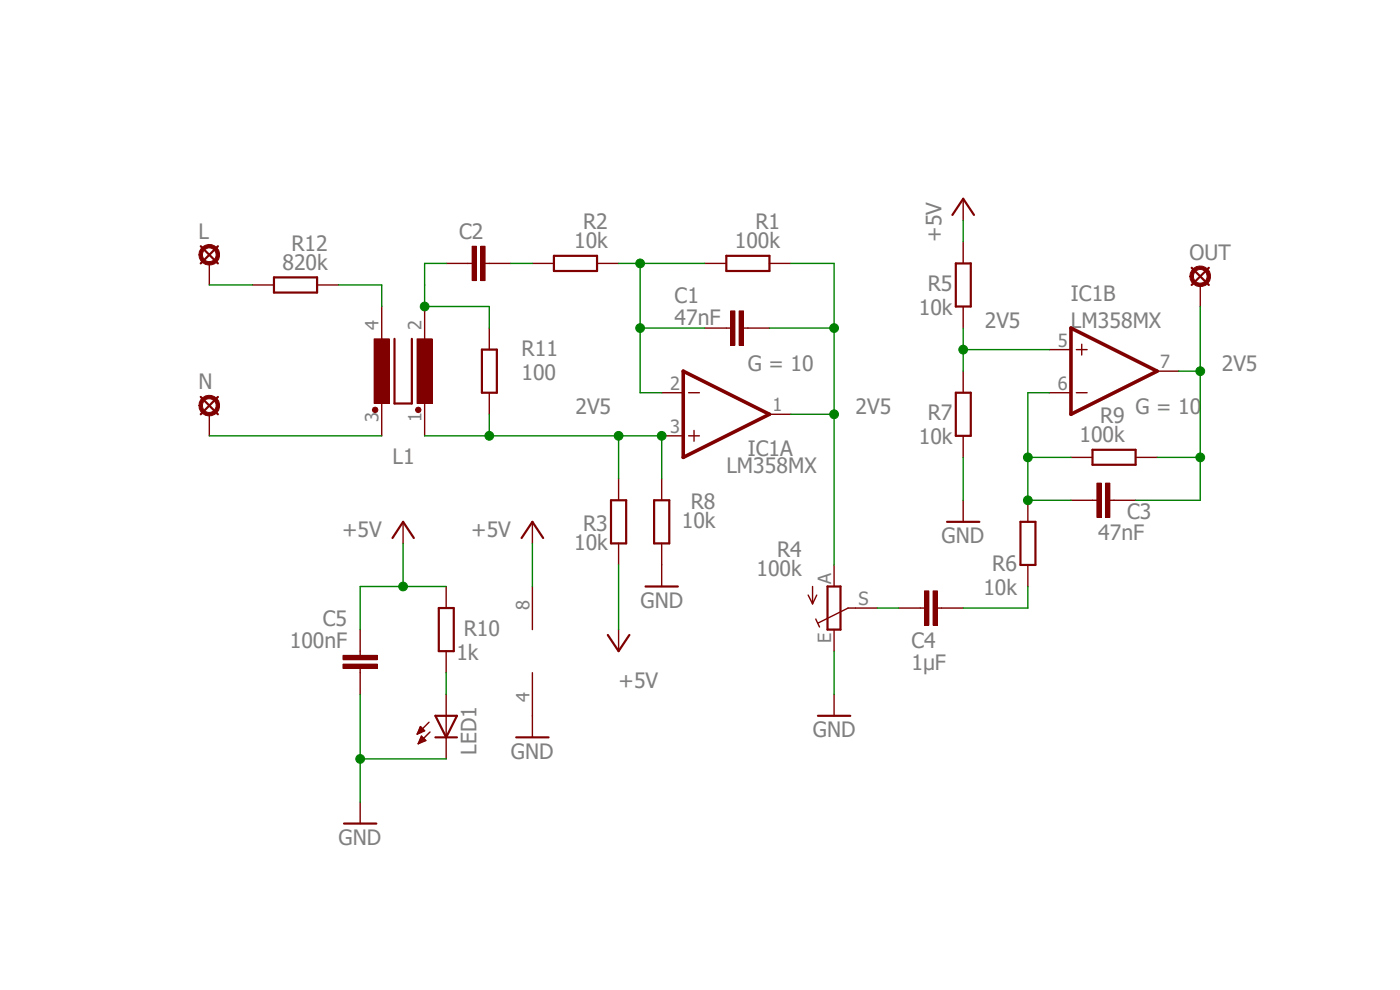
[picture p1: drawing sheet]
<svg xmlns="http://www.w3.org/2000/svg" width="297mm" height="210mm" viewBox="0 0 297 210" stroke-linecap="round" stroke-linejoin="round" font-family="sans-serif">
<path d="M144.9 78.7l18.3 9.2-18.3 9.1zM227.2 69.6l18.3 9.1-18.3 9.2z" fill="none" stroke="#800000" stroke-width=".76"/>
<g fill="none" stroke="#800000" stroke-width=".3">
<path d="M149.5 55.9h4.6M163.2 55.9h4.6M204.3 51.3v4.6M103.8 69.6v4.6M154.1 69.6h.9M157.7 69.6h1M204.3 65v4.6M204.3 78.7v4.6M222.6 74.2h4.6M228.3 74.2h2.3M229.5 73v2.3M245.5 78.7h4.6"/>
<path d="M103.8 83.3v4.6M140.4 92.5h4.5M140.4 83.3h4.5M146.1 92.5h2.3M146.1 83.3h2.3M147.2 91.3v2.3M163.2 87.9h4.6M204.3 92.5v4.5M222.6 83.3h4.6M227.2 97h4.6M228.3 83.3h2.3M240.9 97h4.6"/>
<path d="M112.9 110.7v4.6M131.2 101.6v4.5M131.2 115.3v4.5M140.4 101.6v4.5M140.4 115.3v4.5M218.1 106.1v4.6M218.1 119.8v4.6M94.7 124.4v4.6M94.7 138.1v4.6M112.9 151.8v4.6"/>
</g>
<path d="M154.1 54.3h9.1v3.2h-9.1zM202.8 55.9h3.2v9.1h-3.2zM102.2 74.2h3.2v9.1h-3.2zM202.8 83.3h3.2v9.2h-3.2zM231.8 95.4h9.1v3.2h-9.1zM110.7 114.1l2.2-3.4 2.3 3.4M129.6 106.1h3.2v9.2h-3.2zM138.8 106.1h3.2v9.2h-3.2zM216.5 110.7h3.2v9.1h-3.2zM93.1 129h3.2v9.1h-3.2zM109.5 156.4h6.9" fill="none" stroke="#800000" stroke-width=".47"/>
<path d="M155 66h.9v7.2h-.9z" fill-rule="evenodd" fill="#800000"/>
<path d="M155 66h.9v7.2h-.9z" fill="none" stroke="#800000" stroke-width=".21"/>
<path d="M156.8 66h.9v7.2h-.9z" fill-rule="evenodd" fill="#800000"/>
<path d="M156.8 66h.9v7.2h-.9z" fill="none" stroke="#800000" stroke-width=".21"/>
<path d="M99.2 55.9h1M102.9 55.9h.9M149.5 69.6h4.6M158.7 69.6h4.5" fill="none" stroke="#800000" stroke-width=".3"/>
<path d="M100.2 52.2h.9v7.3h-.9z" fill-rule="evenodd" fill="#800000"/>
<path d="M100.2 52.2h.9v7.3h-.9z" fill="none" stroke="#800000" stroke-width=".21"/>
<path d="M102 52.2h.9v7.3h-.9z" fill-rule="evenodd" fill="#800000"/>
<path d="M102 52.2h.9v7.3h-.9z" fill="none" stroke="#800000" stroke-width=".21"/>
<path d="M94.7 55.9h4.5M103.8 55.9h4.6M231.8 106.1h.9M235.5 106.1h.8" fill="none" stroke="#800000" stroke-width=".3"/>
<path d="M232.7 102.5h.9v7.3h-.9z" fill-rule="evenodd" fill="#800000"/>
<path d="M232.7 102.5h.9v7.3h-.9z" fill="none" stroke="#800000" stroke-width=".21"/>
<path d="M234.5 102.5h1v7.3h-1z" fill-rule="evenodd" fill="#800000"/>
<path d="M234.5 102.5h1v7.3h-1z" fill="none" stroke="#800000" stroke-width=".21"/>
<path d="M227.2 106.1h4.6M236.3 106.1h4.6M195.2 129h.9M198.9 129h.9" fill="none" stroke="#800000" stroke-width=".3"/>
<path d="M196.1 125.3h1v7.3h-1z" fill-rule="evenodd" fill="#800000"/>
<path d="M196.1 125.3h1v7.3h-1z" fill="none" stroke="#800000" stroke-width=".21"/>
<path d="M198 125.3h.9v7.3h-.9z" fill-rule="evenodd" fill="#800000"/>
<path d="M198 125.3h.9v7.3h-.9z" fill="none" stroke="#800000" stroke-width=".21"/>
<path d="M76.4 138.1v1M190.7 129h4.5M199.8 129h4.5M76.4 141.8v.9" fill="none" stroke="#800000" stroke-width=".3"/>
<path d="M72.8 139h7.3v1h-7.3z" fill-rule="evenodd" fill="#800000"/>
<path d="M72.8 139h7.3v1h-7.3z" fill="none" stroke="#800000" stroke-width=".21"/>
<path d="M72.8 140.9h7.3v.9h-7.3z" fill-rule="evenodd" fill="#800000"/>
<path d="M72.8 140.9h7.3v.9h-7.3z" fill="none" stroke="#800000" stroke-width=".21"/>
<path d="M76.4 133.6v4.5M76.4 142.7v4.6" fill="none" stroke="#800000" stroke-width=".3"/>
<path d="M83.7 71.9v13.7h3.7v-13.7" fill="none" stroke="#800000" stroke-width=".47"/>
<circle cx="79.6" cy="87" r=".6" fill="#800000"/>
<circle cx="79.6" cy="87" r=".6" fill="none" stroke="#800000" stroke-width=".21"/>
<circle cx="88.7" cy="87" r=".6" fill="#800000"/>
<circle cx="88.7" cy="87" r=".6" fill="none" stroke="#800000" stroke-width=".21"/>
<path d="M88.5 71.9h3.2v13.7h-3.2z" fill-rule="evenodd" fill="#800000"/>
<path d="M88.5 71.9h3.2v13.7h-3.2z" fill="none" stroke="#800000" stroke-width=".21"/>
<path d="M79.4 71.9h3.2v13.7h-3.2z" fill-rule="evenodd" fill="#800000"/>
<path d="M79.4 71.9h3.2v13.7h-3.2z" fill="none" stroke="#800000" stroke-width=".21"/>
<g fill="none" stroke="#800000" stroke-width=".3">
<path d="M81 65v9.2M90.1 65v9.2M81 83.3v9.2M90.1 83.3v9.2M85.5 110.7v4.6M112.9 124.4v9.2M88.6 155.6h.3M88.7 155.4h.7M88.8 155.2h1.1M88.8 157.6h.2M88.9 154.9h1.1M88.9 157.4h.6"/>
<path d="M88.9 154.7h.9M89 157.2h1M89 154.5h.6M89.1 157h1.2M89.1 154.3h.3M89.2 156.8h.8M89.2 154.1l.9 .9-1.6 .7zM89.2 156.6h.6M89.3 156.4h.3M89.4 156.2l.9 .9-1.6 .7zM89.4 156.2h.1M91 153.2l-2.5 2.5"/>
<path d="M91.2 155.3l-2.5 2.5M94.7 147.3v13.7M112.9 142.7v9.1M76.4 170.1v4.6"/>
</g>
<path d="M252.8 56.8l3.7 3.7M256.5 56.8l-3.7 3.7M83.3 114.1l2.2-3.4 2.3 3.4M92.4 151.8h4.5l-2.2 4.6zM92.4 156.4h4.5M73 174.7h6.8" fill="none" stroke="#800000" stroke-width=".47"/>
<path d="M253.3 56.9a2.2 2.2 0 0 1 3.3 .8 2.2 2.2 0 0 1-1.5 3.1 2.2 2.2 0 0 1-2.7-2.2h.8a1.46 1.46 0 0 1 2-1.4 1.46 1.46 0 0 1 .4 2.4 1.46 1.46 0 0 1-2.4-.5v-.5h-.8l.1-.6z" fill-rule="evenodd" fill="#800000"/>
<path d="M253.3 56.9a2.2 2.2 0 0 1 3.3 .8 2.2 2.2 0 0 1-1.5 3.1 2.2 2.2 0 0 1-2.7-2.2h.8a1.46 1.46 0 0 1 2-1.4 1.46 1.46 0 0 1 .4 2.4 1.46 1.46 0 0 1-2.4-.5v-.5h-.8l.1-.6z" fill="none" stroke="#800000" stroke-width=".21"/>
<g fill="none" stroke="#800000" stroke-width=".3">
<path d="M112.9 55.9h4.6M126.7 55.9h4.5M204.3 42.2v4.5M53.6 60.5h4.5M67.3 60.5h4.5M254.6 60.5v4.5M140.4 119.8v4.6M177 119.8v4.6M204.3 106.1v4.6M131.2 133.6v4.5M171.4 126.2l1 1.9M172.4 124.4v3.7"/>
<path d="M173.1 131.3l.8 1.7M173.3 126.2l-.9 1.9M177 133.6v4.5M186.1 129h-6.2l-6.3 3.2M177 147.3v4.5"/>
</g>
<path d="M42.6 52.2l3.6 3.7M46.2 52.2l-3.6 3.7M58.1 58.8h9.2v3.3h-9.2zM117.5 54.3h9.2v3.2h-9.2zM202.1 45.6l2.2-3.4 2.3 3.4M200.9 110.7h6.9M128.9 134.7l2.3 3.4 2.3-3.4M136.9 124.4h6.9M175.6 124.4h2.7v9.2h-2.7zM173.5 151.8h6.9" fill="none" stroke="#800000" stroke-width=".47"/>
<path d="M43.1 52.3a2.2 2.2 0 0 1 3.3 .8 2.2 2.2 0 0 1-1.5 3.1 2.2 2.2 0 0 1-2.7-2.1h.7a1.46 1.46 0 0 1 2-1.5 1.46 1.46 0 0 1 .5 2.4 1.46 1.46 0 0 1-2.4-.5l-.1-.4h-.7l.1-.7z" fill-rule="evenodd" fill="#800000"/>
<path d="M43.1 52.3a2.2 2.2 0 0 1 3.3 .8 2.2 2.2 0 0 1-1.5 3.1 2.2 2.2 0 0 1-2.7-2.1h.7a1.46 1.46 0 0 1 2-1.5 1.46 1.46 0 0 1 .5 2.4 1.46 1.46 0 0 1-2.4-.5l-.1-.4h-.7l.1-.7z" fill="none" stroke="#800000" stroke-width=".21"/>
<path d="M44.4 55.9v4.6" fill="none" stroke="#800000" stroke-width=".3"/>
<path d="M42.6 84.2l3.6 3.7M46.2 84.2l-3.6 3.7" fill="none" stroke="#800000" stroke-width=".47"/>
<path d="M43.1 84.3a2.2 2.2 0 0 1 3.3 .8 2.2 2.2 0 0 1-1.5 3.1 2.2 2.2 0 0 1-2.7-2.2h.7a1.47 1.47 0 0 1 2.1-1.4 1.47 1.47 0 0 1 .4 2.5 1.47 1.47 0 0 1-2.4-.6l-.1-.5h-.7l.1-.6z" fill-rule="evenodd" fill="#800000"/>
<path d="M43.1 84.3a2.2 2.2 0 0 1 3.3 .8 2.2 2.2 0 0 1-1.5 3.1 2.2 2.2 0 0 1-2.7-2.2h.7a1.47 1.47 0 0 1 2.1-1.4 1.47 1.47 0 0 1 .4 2.5 1.47 1.47 0 0 1-2.4-.6l-.1-.5h-.7l.1-.6z" fill="none" stroke="#800000" stroke-width=".21"/>
<path d="M44.4 87.9v4.6" fill="none" stroke="#800000" stroke-width=".3"/>
<path d="M204.3 46.7v4.6M85.5 115.3v9.1M112.9 115.3v9.1M94.7 124.4h-18.3v9.2" fill="none" stroke="#008000" stroke-width=".3"/>
<circle cx="85.5" cy="124.4" r=".93" fill="#008000"/>
<circle cx="85.5" cy="124.4" r=".93" fill="none" stroke="#008000" stroke-width=".21"/>
<path d="M131.2 119.8v13.8M76.4 147.3v22.8M76.4 161h18.3" fill="none" stroke="#008000" stroke-width=".3"/>
<circle cx="76.4" cy="161" r=".93" fill="#008000"/>
<circle cx="76.4" cy="161" r=".93" fill="none" stroke="#008000" stroke-width=".21"/>
<path d="M204.3 97v9.1M218.1 97h9.1M222.6 83.3h-4.5v22.8M177 138.1v9.2M94.7 142.7v4.6" fill="none" stroke="#008000" stroke-width=".3"/>
<circle cx="218.1" cy="97" r=".93" fill="#008000"/>
<circle cx="218.1" cy="97" r=".93" fill="none" stroke="#008000" stroke-width=".21"/>
<path d="M218.1 106.1h9.1" fill="none" stroke="#008000" stroke-width=".3"/>
<circle cx="218.1" cy="106.1" r=".93" fill="#008000"/>
<circle cx="218.1" cy="106.1" r=".93" fill="none" stroke="#008000" stroke-width=".21"/>
<path d="M250.1 78.7h4.5M254.6 65v41.1h-13.7M245.5 97h9.1" fill="none" stroke="#008000" stroke-width=".3"/>
<circle cx="254.6" cy="78.7" r=".93" fill="#008000"/>
<circle cx="254.6" cy="78.7" r=".93" fill="none" stroke="#008000" stroke-width=".21"/>
<circle cx="254.6" cy="97" r=".93" fill="#008000"/>
<circle cx="254.6" cy="97" r=".93" fill="none" stroke="#008000" stroke-width=".21"/>
<path d="M204.3 69.6v9.1M204.3 74.2h18.3" fill="none" stroke="#008000" stroke-width=".3"/>
<circle cx="204.3" cy="74.2" r=".93" fill="#008000"/>
<circle cx="204.3" cy="74.2" r=".93" fill="none" stroke="#008000" stroke-width=".21"/>
<path d="M177 55.9v13.7M167.8 87.9h9.2v31.9M186.1 129h4.6M218.1 124.4v4.6h-13.8" fill="none" stroke="#008000" stroke-width=".3"/>
<circle cx="177" cy="87.9" r=".93" fill="#008000"/>
<circle cx="177" cy="87.9" r=".93" fill="none" stroke="#008000" stroke-width=".21"/>
<path d="M167.8 55.9h9.2M163.2 69.6h13.8v18.3" fill="none" stroke="#008000" stroke-width=".3"/>
<circle cx="177" cy="69.6" r=".93" fill="#008000"/>
<circle cx="177" cy="69.6" r=".93" fill="none" stroke="#008000" stroke-width=".21"/>
<path d="M140.4 92.5v9.1" fill="none" stroke="#008000" stroke-width=".3"/>
<circle cx="140.4" cy="92.5" r=".93" fill="#008000"/>
<circle cx="140.4" cy="92.5" r=".93" fill="none" stroke="#008000" stroke-width=".21"/>
<path d="M90.1 92.5h50.3M131.2 92.5v9.1" fill="none" stroke="#008000" stroke-width=".3"/>
<circle cx="131.2" cy="92.5" r=".93" fill="#008000"/>
<circle cx="131.2" cy="92.5" r=".93" fill="none" stroke="#008000" stroke-width=".21"/>
<path d="M103.8 87.9v4.6" fill="none" stroke="#008000" stroke-width=".3"/>
<circle cx="103.8" cy="92.5" r=".93" fill="#008000"/>
<circle cx="103.8" cy="92.5" r=".93" fill="none" stroke="#008000" stroke-width=".21"/>
<path d="M94.7 55.9h-4.6v9.1h13.7v4.6" fill="none" stroke="#008000" stroke-width=".3"/>
<circle cx="90.1" cy="65" r=".93" fill="#008000"/>
<circle cx="90.1" cy="65" r=".93" fill="none" stroke="#008000" stroke-width=".21"/>
<path d="M131.2 55.9h18.3M135.8 55.9v27.4h4.6M135.8 69.6h13.7" fill="none" stroke="#008000" stroke-width=".3"/>
<circle cx="135.8" cy="69.6" r=".93" fill="#008000"/>
<circle cx="135.8" cy="69.6" r=".93" fill="none" stroke="#008000" stroke-width=".21"/>
<circle cx="135.8" cy="55.9" r=".93" fill="#008000"/>
<circle cx="135.8" cy="55.9" r=".93" fill="none" stroke="#008000" stroke-width=".21"/>
<path d="M108.4 55.9h4.5M44.4 60.5h9.2M71.8 60.5h9.2v4.5M44.4 92.5h36.6" fill="none" stroke="#008000" stroke-width=".3"/>
<g font-size="4.5" fill="#808080">
<text x="42.1" y="50.6">L</text>
<text x="61.9" y="53.2">R12</text>
<text x="97.4" y="50.6">C2</text>
<text x="121.8" y="52.7">10k</text>
<text x="123.7" y="48.6">R2</text>
<text x="155.9" y="52.7">100k</text>
<text x="160.3" y="48.6">R1</text>
<text x="199.8" y="51.3" transform="rotate(-90 199.8 51.3)">+5V</text>
<text x="59.9" y="57.2">820k</text>
<text x="252.4" y="55.2">OUT</text>
<text x="143.1" y="64.3">C1</text>
<text x="196.8" y="61.8">R5</text>
<text x="227.2" y="63.9">IC1B</text>
<text x="143.1" y="68.9">47nF</text>
<text x="194.9" y="66.8">10k</text>
<text x="208.9" y="69.6">2V5</text>
<text x="227.2" y="69.6">LM358MX</text>
<text x="110.7" y="75.5">R11</text>
<text x="42.1" y="82.6">N</text>
<text x="110.7" y="80.6">100</text>
<text x="158.7" y="78.7">G = 10</text>
<text x="259.2" y="78.7">2V5</text>
<text x="122.1" y="87.9">2V5</text>
<text x="181.5" y="87.9">2V5</text>
<text x="196.8" y="89.2">R7</text>
<text x="233.4" y="89.7">R9</text>
<text x="240.9" y="87.9">G = 10</text>
<text x="194.9" y="94.3">10k</text>
<text x="229" y="93.8">100k</text>
<text x="83.3" y="98.4">L1</text>
<text x="154.1" y="100.2">LM358MX</text>
<text x="158.7" y="96.8">IC1A</text>
<text x="72.6" y="113.9">+5V</text>
<text x="100" y="113.9">+5V</text>
<text x="123.7" y="112.6">R3</text>
<text x="144.7" y="112.1">10k</text>
<text x="146.6" y="108">R8</text>
<text x="239.1" y="110.1">C3</text>
<text x="121.8" y="116.7">10k</text>
<text x="164.8" y="118.2">R4</text>
<text x="199.8" y="115.3">GND</text>
<text x="233" y="114.6">47nF</text>
<text x="160.5" y="122.1">100k</text>
<text x="210.5" y="121.2">R6</text>
<text x="135.9" y="129">GND</text>
<text x="208.6" y="126.3">10k</text>
<text x="61.5" y="137.5">100nF</text>
<text x="68.5" y="132.9">C5</text>
<text x="98.4" y="134.9">R10</text>
<text x="193.4" y="137.5">C4</text>
<text x="96.8" y="140">1k</text>
<text x="193.4" y="142">1µF</text>
<text x="131.2" y="145.9">+5V</text>
<text x="101.1" y="160.1" transform="rotate(-90 101.1 160.1)">LED1</text>
<text x="108.4" y="161">GND</text>
<text x="172.5" y="156.4">GND</text>
<text x="71.8" y="179.3">GND</text>
</g>
<g font-size="3.9" fill="#808080">
<text x="80.3" y="69.9" transform="rotate(-90 80.3 69.9)">4</text>
<text x="89.5" y="69.9" transform="rotate(-90 89.5 69.9)">2</text>
<text x="224.5" y="73.5">5</text>
<text x="142.2" y="82.7">2</text>
<text x="224.5" y="82.7">6</text>
<text x="246.1" y="78.1">7</text>
<text x="80.3" y="89.6" transform="rotate(-90 80.3 89.6)">3</text>
<text x="89.5" y="89.6" transform="rotate(-90 89.5 89.6)">1</text>
<text x="163.9" y="87.3">1</text>
<text x="142.2" y="91.8">3</text>
<text x="176.3" y="123.8" transform="rotate(-90 176.3 123.8)">A</text>
<text x="112.3" y="129.4" transform="rotate(-90 112.3 129.4)">8</text>
<text x="182.2" y="128.4">S</text>
<text x="176.3" y="136.4" transform="rotate(-90 176.3 136.4)">E</text>
<text x="112.3" y="149" transform="rotate(-90 112.3 149)">4</text>
</g>
</svg>
